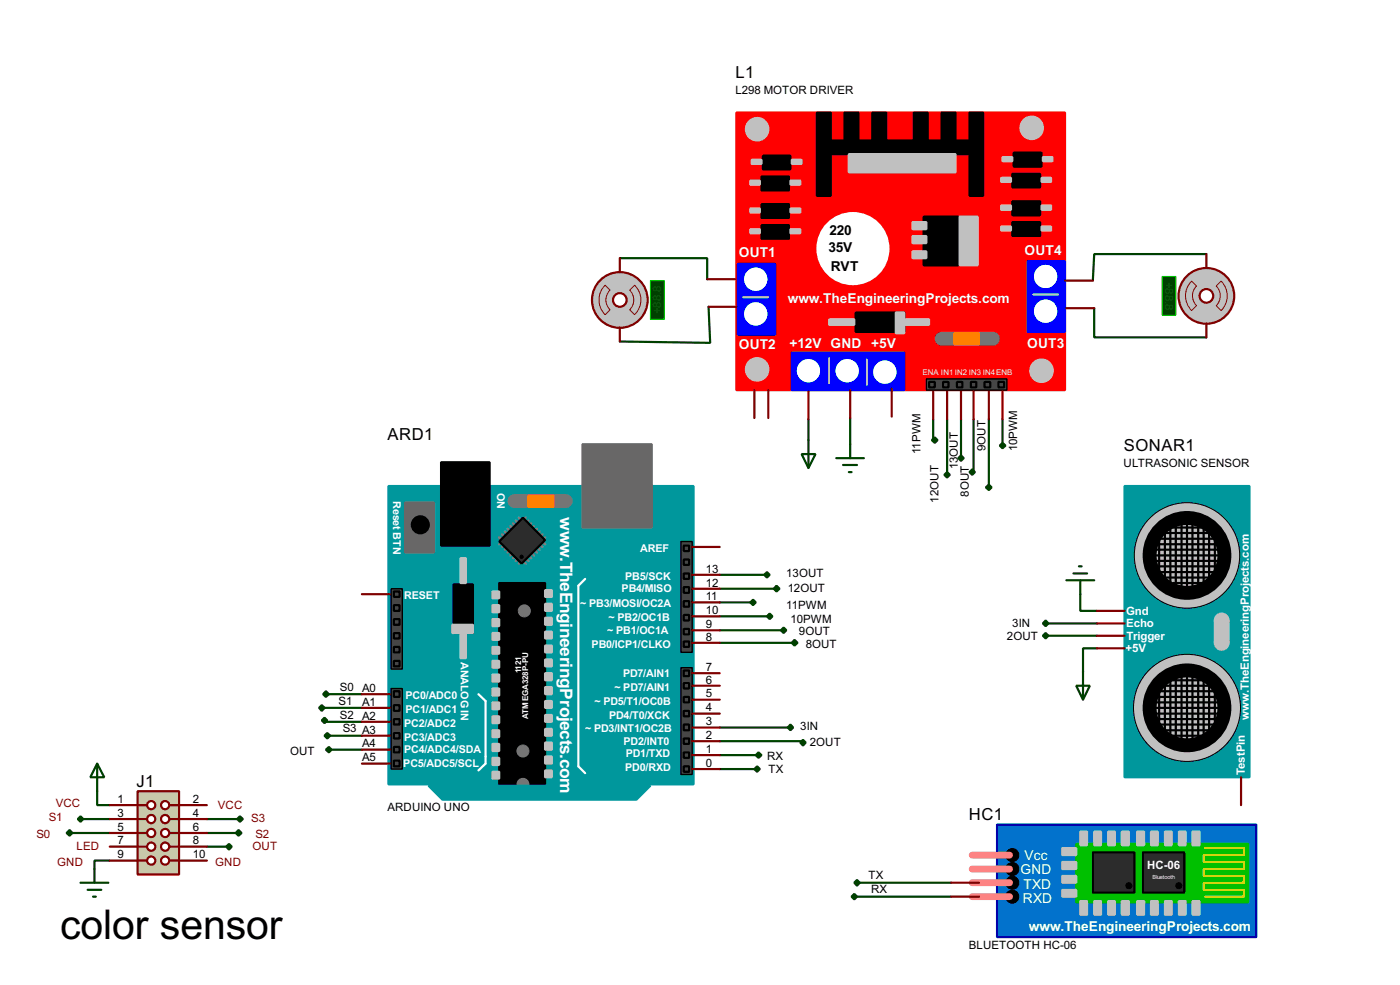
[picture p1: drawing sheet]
<svg xmlns="http://www.w3.org/2000/svg" width="256mm" height="180mm" viewBox="0 0 256 180" stroke-linecap="round" stroke-linejoin="round" font-family="sans-serif">
<g fill="none" stroke="#004000" stroke-width=".4">
<path d="M113.6 47.3h16v3.8M129.8 56.2l.3 6.6-16.5-.3M200.5 56.4v5.4h20.5M221 46.5h-20.5l-.3 4.9M148.1 76.8v3.8M155.8 76.5v4.8M171 76.8v3.8h.3M173.5 76.8v10.1M176.1 76.8v7.1M178.4 76.8v9.6h-.3M181.2 76.8v12.4M183.7 76.8v4.8"/>
<path d="M131.9 110.3h6.1M131.9 112.8h9.1M131.9 105.2h8.6M131.9 107.8h10.4M131.9 115.4h11.7M131.9 117.7h13.7M191.6 116.4h9.4M191.6 114.1h9.4M197.9 108.8v3h3.1M201 118.7h-2.6v4.3M59 129.6h7.3M59.5 131.9v.2h6.8"/>
<path d="M59.7 127.1h6.6M60 134.7h6.3M60.3 137.2h6M131.9 135.7h15.2v.2M131.9 138.2h7.1M131.9 133.2h12.9M12.8 152.5h7.3M14.8 149.9h5.3M17.8 144.8v2.6h2.3M20.1 157.5h-2.8v1.6M37.9 149.9h6.1M37.9 152.5h5.8"/>
<path d="M37.9 155h4.1M131.9 140.8h6.8M156.5 164.1h17.8M157 161.6h17.3"/>
</g>
<path d="M71.2 89h55.9v54.6h-55.9z" fill="#00979c" stroke="#00979c" stroke-width=".4"/>
<g fill="#686767" stroke="#686767" stroke-width=".4">
<path d="M106.7 81.3h12.7v15.3h-12.7z"/>
<path d="M74.2 92h5.4v9.1h-5.4z"/>
</g>
<path d="M80.8 84.6h8.9v15.3h-8.9zM83.1 107h3.6v8.9h-3.6zM91.5 106.7h8.4v36.9h-8.4z" fill="#000" stroke="#000" stroke-width=".4"/>
<path d="M107.2 106l-1.2 1.2v33.1l1.2 1.2M87.7 127.1l1.3 1.2v11.5l-1.3 1.2" fill="none" stroke="#fff" stroke-width=".4"/>
<g fill="#c0c0c0" stroke="#c0c0c0" stroke-width=".4">
<path d="M99.9 108h1.2v1.3h-1.2z"/>
<path d="M99.9 110.5h1.2v1.3h-1.2z"/>
<path d="M99.9 113.1h1.2v1.3h-1.2z"/>
<path d="M99.9 115.6h1.2v1.3h-1.2z"/>
<path d="M99.9 118.2h1.2v1.2h-1.2z"/>
<path d="M99.9 120.7h1.2v1.3h-1.2z"/>
<path d="M99.9 123.2h1.2v1.3h-1.2z"/>
<path d="M99.9 125.8h1.2v1.3h-1.2z"/>
<path d="M99.9 128.3h1.2v1.3h-1.2z"/>
<path d="M99.9 130.9h1.2v1.2h-1.2z"/>
<path d="M99.9 133.4h1.2v1.3h-1.2z"/>
<path d="M99.9 135.9h1.2v1.3h-1.2z"/>
<path d="M99.9 138.5h1.2v1.3h-1.2z"/>
<path d="M99.9 141h1.2v1.3h-1.2z"/>
<path d="M90.2 108.3h1.3v1.2h-1.3z"/>
<path d="M90.2 110.8h1.3v1.3h-1.3z"/>
<path d="M90.2 113.3h1.3v1.3h-1.3z"/>
<path d="M90.2 115.9h1.3v1.2h-1.3z"/>
<path d="M90.2 118.4h1.3v1.3h-1.3z"/>
<path d="M90.2 121h1.3v1.2h-1.3z"/>
<path d="M90.2 123.5h1.3v1.3h-1.3z"/>
<path d="M90.2 126h1.3v1.3h-1.3z"/>
<path d="M90.2 128.6h1.3v1.2h-1.3z"/>
<path d="M90.2 131.1h1.3v1.3h-1.3z"/>
<path d="M90.2 133.7h1.3v1.2h-1.3z"/>
<path d="M90.2 136.2h1.3v1.3h-1.3z"/>
<path d="M90.2 138.7h1.3v1.3h-1.3z"/>
<path d="M90.2 141.3h1.3v1.2h-1.3z"/>
<path d="M82.9 114.4h3.8v1.5h-3.8z"/>
<path d="M84.4 102.2h1v4.5h-1z"/>
<path d="M84.4 115.9h1v4.6h-1z"/>
</g>
<circle cx="77" cy="96.1" r="1.55" fill="#000" stroke="#000" stroke-width=".4"/>
<path d="M94.3 91.7h9.4" fill="none" stroke="#757575" stroke-width="2.6"/>
<path d="M96.8 90.7h4.6v2.1h-4.6z" fill="#ff8000" stroke="#ff8000" stroke-width=".4"/>
<g fill="none" stroke="#808080" stroke-width=".45">
<path d="M91.5 98.4l.5 .5M92 97.8l.5 .6M92 99.1l-.5 .5M92.5 97.3l.5 .5M92.5 99.6l-.5 .5M93 96.8l.5 .5M93.5 96.3l.5 .5M94 95.8l.5 .5M94.5 95.3l.6 .5M95.1 94.8l.5 .5M96.3 94.8l-.5 .5M96.8 95.3l-.5 .5"/>
<path d="M97.3 95.8l-.5 .5M97.8 96.3l-.5 .5M98.4 96.8l-.6 .5M98.9 99.6l.5 .5M98.9 97.3l-.5 .5M99.4 99.1l.5 .5M99.4 97.8l-.5 .6M99.9 98.4l-.5 .5M93 100.1l-.5 .5M93.5 100.6l-.5 .5M94 101.1l-.5 .6M94.5 101.7l-.5 .5"/>
<path d="M95.1 102.2l-.6 .5M95.6 102.7l-.5 .5M95.8 102.7l.5 .5M96.3 102.2l.5 .5M96.8 101.7l.5 .5M97.3 101.1l.5 .6M97.8 100.6l.6 .5M98.4 100.1l.5 .5"/>
</g>
<path d="M95.8 94.8l4.1 4.1-4.3 4.3-4.1-4.1z" fill-rule="evenodd" fill="#2c2c2c" stroke="#000" stroke-width=".4"/>
<circle cx="95.5" cy="101.9" r=".3" fill="#000" stroke="#000" stroke-width=".18"/>
<path d="M124.8 99.1h2v20.3h-2z" fill="#464646" stroke="#000" stroke-width=".25"/>
<circle cx="95.8" cy="137.5" r="1.1" fill="#757575" stroke="#757575" stroke-width=".18"/>
<g fill="#464646" stroke="#000" stroke-width=".4">
<path d="M125.3 99.9h1v1h-1z"/>
<path d="M125.3 105h1v1h-1z"/>
<path d="M125.3 107.5h1v1h-1z"/>
<path d="M125.3 110h1v1.1h-1z"/>
<path d="M125.3 112.6h1v1h-1z"/>
<path d="M125.3 115.1h1v1h-1z"/>
<path d="M125.3 102.4h1v1h-1z"/>
<path d="M125.3 117.4h1v1h-1z"/>
</g>
<g fill="#757575" stroke="#757575" stroke-width=".18">
<circle cx="96" cy="111.8" r="1.1"/>
<circle cx="95.8" cy="143.6" r="1.1"/>
</g>
<path d="M78.5 143.8h40.7l-2.6 2.6h-35.5z" fill-rule="evenodd" fill="#00979c" stroke="#00979c" stroke-width=".4"/>
<g fill="#464646" stroke="#000" stroke-width=".25">
<path d="M71.7 107.8h2v14.7h-2z"/>
<path d="M124.8 122.2h2v19.6h-2z"/>
<path d="M71.7 126h2v14.8h-2z"/>
</g>
<g fill="#464646" stroke="#000" stroke-width=".4">
<path d="M72.2 110.8h1v1h-1z"/>
<path d="M72.2 115.9h1v1h-1z"/>
<path d="M72.2 121h1v1h-1z"/>
<path d="M72.2 118.4h1v1h-1z"/>
<path d="M72.2 113.3h1v1.1h-1z"/>
<path d="M72.2 108.3h1v1h-1z"/>
<path d="M125.3 122.7h1v1.1h-1z"/>
<path d="M125.3 125h1v1h-1z"/>
<path d="M125.3 127.6h1v1h-1z"/>
<path d="M125.3 130.1h1v1h-1z"/>
<path d="M125.3 132.6h1v1.1h-1z"/>
<path d="M125.3 135.2h1v1h-1z"/>
<path d="M125.3 137.7h1v1h-1z"/>
<path d="M125.3 140.3h1v1h-1z"/>
<path d="M72.2 126.5h1v1.1h-1z"/>
<path d="M72.2 129.1h1v1h-1z"/>
<path d="M72.2 131.6h1v1h-1z"/>
<path d="M72.2 134.2h1v1h-1z"/>
<path d="M72.2 136.7h1v1h-1z"/>
<path d="M72.2 139.2h1v1.1h-1z"/>
</g>
<g fill="none" stroke="#800000" stroke-width=".4">
<path d="M66.3 108.8h5.1M126.8 117.7h5.1M126.8 115.4h5.1M126.8 112.8h5.1M126.8 110.3h5.1M126.8 107.8h5.1M126.8 105.2h5.1M126.8 100.1h5.1M66.3 139.8h5.1M66.3 137.2h5.1M66.3 134.7h5.1M66.3 132.1h5.1"/>
<path d="M66.3 129.6h5.1M66.3 127.1h5.1M126.8 138.2h5.1M126.8 135.7h5.1M126.8 133.2h5.1M126.8 130.6h5.1M126.8 128.1h5.1M126.8 125.5h5.1M126.8 123.2h5.1M126.8 140.8h5.1"/>
</g>
<path d="M182.7 150.9h47.5v20.6h-47.5z" fill-rule="evenodd" fill="#0272cc" stroke="#0000c0" stroke-width=".4"/>
<path d="M197.2 154.5h31.5v10.7h-31.5z" fill-rule="evenodd" fill="#00c000" stroke="#00c000" stroke-width=".4"/>
<path d="M220.5 156.5v1.3M220.5 159.1v1.2M220.8 155.2h7.1v1.3h-7.1M220.8 157.8h7.1v1.3h-7.1M220.5 161.6v1.3M220.8 160.3h7.1v1.3h-7.1M220.8 162.9h7.1v1.2h-7.1" fill="none" stroke="#d9d300" stroke-width=".4"/>
<path d="M209.4 156h7.6v7.4h-7.6z" fill="#2c2c2c" stroke="#000" stroke-width=".4"/>
<circle cx="215.9" cy="162.1" r=".55" fill="#000" stroke="#000" stroke-width=".18"/>
<path d="M200.2 156h7.6v7.4h-7.6z" fill="#2c2c2c" stroke="#000" stroke-width=".4"/>
<g fill="#000" stroke="#000" stroke-width=".18">
<circle cx="185.4" cy="159.1" r="1.2"/>
<circle cx="185.4" cy="156.5" r="1.2"/>
<circle cx="185.4" cy="164.1" r="1.2"/>
<circle cx="185.4" cy="161.6" r="1.2"/>
<circle cx="206.8" cy="162.1" r=".55"/>
</g>
<g fill="#c0c0c0" stroke="#c0c0c0" stroke-width=".4">
<path d="M218.5 152.2h1.3v2.5h-1.3z"/>
<path d="M216 152.2h1.2v2.5h-1.2z"/>
<path d="M213.4 152.2h1.3v2.5h-1.3z"/>
<path d="M210.9 152.2h1.2v2.5h-1.2z"/>
<path d="M208.3 152.2h1.3v2.5h-1.3z"/>
<path d="M205.5 152.2h1.3v2.5h-1.3z"/>
<path d="M218.5 164.9h1.3v2.5h-1.3z"/>
<path d="M216 164.9h1.2v2.5h-1.2z"/>
<path d="M213.4 164.9h1.3v2.5h-1.3z"/>
<path d="M210.9 164.9h1.2v2.5h-1.2z"/>
<path d="M208.3 164.9h1.3v2.5h-1.3z"/>
<path d="M205.5 164.9h1.3v2.5h-1.3z"/>
<path d="M203 164.9h1.3v2.5h-1.3z"/>
<path d="M200.5 164.9h1.2v2.5h-1.2z"/>
<path d="M197.9 164.9h1.3v2.5h-1.3z"/>
<path d="M203 152.2h1.3v2.5h-1.3z"/>
<path d="M200.5 152.2h1.2v2.5h-1.2z"/>
<path d="M197.9 152.2h1.3v2.5h-1.3z"/>
<path d="M194.6 155.2h2.6v1.3h-2.6z"/>
<path d="M194.6 157.8h2.6v1.3h-2.6z"/>
<path d="M194.6 160.3h2.6v1.3h-2.6z"/>
<path d="M194.6 162.9h2.6v1.2h-2.6z"/>
<path d="M191.1 28.8h1.7v.7h-1.7z"/>
<path d="M183.7 28.8h1.8v.7h-1.8z"/>
<path d="M190.8 32.6h1.8v.7h-1.8z"/>
<path d="M183.4 32.6h1.8v.7h-1.8z"/>
<path d="M190.8 37.6h1.8v.8h-1.8z"/>
<path d="M183.4 37.6h1.8v.8h-1.8z"/>
<path d="M190.8 41.5h1.8v.7h-1.8z"/>
<path d="M183.4 41.5h1.8v.7h-1.8z"/>
<path d="M155.5 28.2h19.6v3.4h-19.6z"/>
<path d="M145.1 29.3h1.8v.7h-1.8z"/>
<path d="M137.7 29.3h1.8v.7h-1.8z"/>
<path d="M144.8 33.1h1.8v.7h-1.8z"/>
<path d="M137.5 33.1h1.7v.7h-1.7z"/>
<path d="M144.8 38.2h1.8v.7h-1.8z"/>
<path d="M137.5 38.2h1.7v.7h-1.7z"/>
<path d="M144.8 42h1.8v.7h-1.8z"/>
<path d="M137.5 42h1.7v.7h-1.7z"/>
<path d="M167.2 40.7h2.5v1.3h-2.5z"/>
<path d="M167.2 43.2h2.5v1.3h-2.5z"/>
<path d="M167.2 46h2.5v1.3h-2.5z"/>
<path d="M175.8 39.7h3.3v8.9h-3.3z"/>
<path d="M164.1 57.2h1.6v3.8h-1.6z"/>
<path d="M151.9 58.5h4.6v1h-4.6z"/>
<path d="M165.7 58.5h4.5v1h-4.5z"/>
</g>
<path d="M178.1 156.5h6.9M178.1 159.1h6.9M178.1 161.6h6.9M178.1 164.1h6.9" fill="none" stroke="#ff8080" stroke-width="1.3"/>
<path d="M174.3 164.1h5.1M174.3 161.6h5.1" fill="none" stroke="#800000" stroke-width=".4"/>
<path d="M134.9 20.6h60.2v50.8h-60.2z" fill="#f00" stroke="#f00" stroke-width=".4"/>
<g fill="#000" stroke="#000" stroke-width=".4">
<path d="M139.5 32.3h5.1v2.6h-5.1zM139.5 37.4h5.1v2.5h-5.1zM139.8 28.5h5v2.5h-5zM149.7 20.6h2.5v15.3h-2.5zM152.2 25.7h25.4v2.5h-25.4zM154.7 20.6h2.6v5.1h-2.6zM159.8 20.6h2.6v5.1h-2.6zM167.4 20.6h2.6v5.1h-2.6zM169.2 39.7h6.4v8.9h-6.4zM172.5 20.6h2.6v5.1h-2.6zM177.6 20.6h2.5v15.3h-2.5zM185.5 31.8h5.1v2.5h-5.1z"/>
<path d="M185.5 36.9h5.1v2.5h-5.1zM185.7 28h5.1v2.5h-5.1zM139.5 41.2h5.1v2.5h-5.1zM156.8 57.2h8.9v3.6h-8.9zM185.5 40.7h5.1v2.5h-5.1z"/>
</g>
<path d="M172.5 62h9.4" fill="none" stroke="#757575" stroke-width="2.6"/>
<path d="M174.8 61h4.6v2h-4.6z" fill="#ff8000" stroke="#ff8000" stroke-width=".4"/>
<g fill="#00f" stroke="#00f" stroke-width=".4">
<path d="M188.3 47.8h6.8v13h-6.8z"/>
<path d="M135.2 48.3h6.8v13h-6.8z"/>
<path d="M145.1 64.6h20.6v6.8h-20.6z"/>
</g>
<g fill="#fff" stroke="#fff" stroke-width=".4">
<circle cx="191.5" cy="50.6" r="1.95"/>
<circle cx="191.5" cy="57" r="1.95"/>
<circle cx="138.4" cy="51.1" r="1.95"/>
<circle cx="138.4" cy="57.5" r="1.95"/>
<circle cx="155.2" cy="67.9" r="1.95"/>
<circle cx="148.1" cy="67.9" r="1.95"/>
<circle cx="162.1" cy="68.1" r="1.95"/>
<circle cx="156.2" cy="45.5" r="6.5"/>
</g>
<path d="M136.2 54.4h4.6M189.3 53.9h4.6M151.9 65.6v4.6M158.8 65.8v4.6" fill="none" stroke="#c0c0c0" stroke-width=".4"/>
<g fill="#c0c0c0" stroke="#c0c0c0" stroke-width=".4">
<circle cx="189" cy="23.4" r="2.05"/>
<circle cx="138.7" cy="23.7" r="2.05"/>
<circle cx="138.7" cy="67.6" r="2.05"/>
<circle cx="190.8" cy="67.9" r="2.05"/>
</g>
<path d="M169.7 69.4h14.8v2h-14.8z" fill="#464646" stroke="#000" stroke-width=".25"/>
<g fill="#464646" stroke="#000" stroke-width=".4">
<path d="M182.9 69.9h1.1v1h-1.1z"/>
<path d="M180.4 69.9h1v1h-1z"/>
<path d="M177.9 69.9h1v1h-1z"/>
<path d="M175.3 69.9h1v1h-1z"/>
<path d="M172.8 69.9h1v1h-1z"/>
<path d="M170.2 69.9h1.1v1h-1.1z"/>
</g>
<g fill="none" stroke="#800000" stroke-width=".4">
<path d="M129.6 51.1h5.1M129.8 56.2h5.1M195.1 51.4h5.1M195.4 56.4h5.1M138.2 71.4v5.1M140.8 71.4v5.1M148.1 71.7v5.1M155.8 71.4v5.1M163.4 71.2v5.1M171 71.7v5.1M173.5 71.7v5.1M176.1 71.7v5.1"/>
<path d="M178.4 71.7v5.1M181.2 71.7v5.1M183.7 71.7v5.1"/>
</g>
<path d="M119.2 51.4h2.5v7.1h-2.5z" fill="#004000" stroke="#0f0" stroke-width=".2"/>
<circle cx="113.5" cy="54.9" r="5.1" fill="#c0c0c0" stroke="#800000" stroke-width=".4"/>
<path d="M110.9 52.2l.9 .9a2.54 2.54 0 0 0 0 3.6l-.9 .9a3.8 3.8 0 0 1 0-5.4zM116.3 52.2a3.7 3.7 0 0 1 0 5.4l-.9-.9a2.54 2.54 0 0 0 0-3.6z" fill="none" stroke="#800000" stroke-width=".18"/>
<circle cx="113.5" cy="54.9" r="1.25" fill="#feffff" stroke="#800000" stroke-width=".4"/>
<path d="M113.6 47.3v2.5M113.6 60v2.5" fill="none" stroke="#800000" stroke-width=".4"/>
<path d="M212.9 50.6h2.5v7.1h-2.5z" fill="#004000" stroke="#0f0" stroke-width=".2"/>
<circle cx="221" cy="54.2" r="5.1" fill="#c0c0c0" stroke="#800000" stroke-width=".4"/>
<path d="M218.3 51.5l.9 .9a2.53 2.53 0 0 0 0 3.6l-.9 .9a3.8 3.8 0 0 1 0-5.4zM222.8 52.4l.9-.9a3.8 3.8 0 0 1 0 5.4l-.9-.9a2.54 2.54 0 0 0 0-3.6z" fill="none" stroke="#800000" stroke-width=".18"/>
<circle cx="221" cy="54.2" r="1.25" fill="#feffff" stroke="#800000" stroke-width=".4"/>
<path d="M221 46.5v2.6M221 59.2v2.6" fill="none" stroke="#800000" stroke-width=".4"/>
<path d="M206 89h22.9v53.3h-22.9z" fill="#00979c" stroke="#00979c" stroke-width=".4"/>
<g fill="#c0c0c0" stroke="#000" stroke-width=".18">
<circle cx="217.4" cy="101.7" r="9.7"/>
<circle cx="217.4" cy="129.6" r="9.8"/>
</g>
<g fill="#c0c0c0" stroke="#000" stroke-width="2.6">
<circle cx="217.4" cy="101.7" r="6.9"/>
<circle cx="217.4" cy="129.6" r="6.9"/>
</g>
<g fill="none" stroke="#000" stroke-width=".4">
<path d="M211.6 99.6h11.7M212.1 98.6h10.7M212.4 98.1v7.6M212.9 97.6h8.6M213.4 96.8v9.7M213.9 96.6h7.1M214.4 95.6v11.4M215.4 95.8v11.7M216.5 95.3v12.5M217.5 95.1v12.7M218.5 95.3v12.5M219.5 96.1v12.2"/>
<path d="M220.5 96.1v11.4M221.5 97.1v10.4M222.6 97.8v8.2M211.4 101.7h12.2M211.4 100.6h12.2M211.4 102.7h12.2M211.6 103.7h12M212.1 104.7h10.7M212.9 105.7h9.4M214.9 106.7h5.9M210.9 129.6h12.4M210.9 128.6h12.4"/>
<path d="M211.1 127.6h12.7M211.1 126.5h11.7M211.4 130.6h11.9M211.6 131.6h11.7M211.9 125.5h9.6M212.1 132.6h10.5M212.4 125v10.4M212.9 133.7h9.4M213.4 124.5v10.9M213.9 124.5h6.6M214.2 134.7h6.6M214.4 124.3v11.4"/>
<path d="M215.4 124v12.2M216.5 123.8v12.9M217.5 123.8v12.1M218.5 123.5v12.7M219.5 123.8v12.4M220.5 124v11.7M221.5 124.8v10.9M222.6 125.8v8.6"/>
</g>
<g fill="#c0c0c0" stroke="#c0c0c0" stroke-width=".4">
<circle cx="223.8" cy="117.7" r="1.25"/>
<circle cx="223.8" cy="113.6" r="1.25"/>
</g>
<path d="M222.6 113.6h2.5v4.1h-2.5z" fill="#c0c0c0" stroke="#c0c0c0" stroke-width=".4"/>
<path d="M201 118.7h5M201 114.1h5M201 116.4h5M201 111.8h5M227.4 142.3v5.1" fill="none" stroke="#800000" stroke-width=".4"/>
<g fill="#004000" stroke="#004000" stroke-width=".4">
<path d="M156 164.1l.5-.5 .5 .5-.5 .5z" fill-rule="evenodd"/>
<path d="M156.5 161.6l.5-.5 .5 .5-.5 .5z" fill-rule="evenodd"/>
<path d="M138.5 138.2l.5-.5 .5 .5-.5 .5z" fill-rule="evenodd"/>
<path d="M138.2 140.8l.5-.5 .5 .5-.5 .5z" fill-rule="evenodd"/>
<path d="M191.1 116.4l.5-.5 .5 .5-.5 .5z" fill-rule="evenodd"/>
<path d="M191.6 113.6l.5 .5-.5 .5-.5-.5z" fill-rule="evenodd"/>
<path d="M144.8 132.6l.5 .6-.5 .5-.5-.5z" fill-rule="evenodd"/>
<path d="M146.6 135.9l.5-.5 .5 .5-.5 .6z" fill-rule="evenodd"/>
<path d="M170.7 80.6l.6-.5 .5 .5-.5 .5z" fill-rule="evenodd"/>
<path d="M183.2 81.6l.5-.5 .5 .5-.5 .5z" fill-rule="evenodd"/>
<path d="M137.5 110.3l.5-.5 .5 .5-.5 .5z" fill-rule="evenodd"/>
<path d="M140.5 112.8l.5-.5 .5 .5-.5 .5z" fill-rule="evenodd"/>
<path d="M140 105.2l.5-.5 .5 .5-.5 .5z" fill-rule="evenodd"/>
<path d="M142.3 107.2l.5 .6-.5 .5-.5-.5z" fill-rule="evenodd"/>
<path d="M143.6 114.9l.5 .5-.5 .5-.5-.5z" fill-rule="evenodd"/>
<path d="M145.6 117.1l.5 .6-.5 .5-.5-.5z" fill-rule="evenodd"/>
<path d="M173.5 86.4l.5 .5-.5 .5-.5-.5z" fill-rule="evenodd"/>
<path d="M175.6 83.9l.5-.5 .5 .5-.5 .5z" fill-rule="evenodd"/>
<path d="M177.6 86.4l.5-.5 .5 .5-.5 .5z" fill-rule="evenodd"/>
<path d="M180.6 89.2l.6-.5 .5 .5-.5 .5z" fill-rule="evenodd"/>
</g>
<path d="M146.9 83.1h2.5l-1.3 2.6zM148.1 80.6v5.1M153.2 83.9h5.1M154.5 85.1h2.5M155.5 86.4h.5M155.8 81.3v2.6M195.4 106.2h5.1M196.7 105h2.5M197.7 103.7h.5M197.9 106.2v2.6M197.2 125.5h2.5l-1.3 2.6zM198.4 123v5.1" fill="none" stroke="#004000" stroke-width=".4"/>
<path d="M25.2 144.8h7.6v15.3h-7.6z" fill="#c8c8aa" stroke="#800000" stroke-width=".4"/>
<path d="M25.2 147.4h1.8" fill="none" stroke="#800000" stroke-width=".4"/>
<circle cx="27.7" cy="147.4" r=".75" fill="#feffff" stroke="#800000" stroke-width=".4"/>
<path d="M25.2 149.9h1.8" fill="none" stroke="#800000" stroke-width=".4"/>
<circle cx="27.7" cy="149.9" r=".75" fill="#feffff" stroke="#800000" stroke-width=".4"/>
<path d="M25.2 152.5h1.8" fill="none" stroke="#800000" stroke-width=".4"/>
<circle cx="27.7" cy="152.5" r=".75" fill="#feffff" stroke="#800000" stroke-width=".4"/>
<path d="M25.2 155h1.8" fill="none" stroke="#800000" stroke-width=".4"/>
<circle cx="27.7" cy="155" r=".75" fill="#feffff" stroke="#800000" stroke-width=".4"/>
<path d="M31 147.4h1.8" fill="none" stroke="#800000" stroke-width=".4"/>
<circle cx="30.2" cy="147.4" r=".75" fill="#feffff" stroke="#800000" stroke-width=".4"/>
<path d="M31 149.9h1.8" fill="none" stroke="#800000" stroke-width=".4"/>
<circle cx="30.2" cy="149.9" r=".75" fill="#feffff" stroke="#800000" stroke-width=".4"/>
<path d="M31 152.5h1.8" fill="none" stroke="#800000" stroke-width=".4"/>
<circle cx="30.2" cy="152.5" r=".75" fill="#feffff" stroke="#800000" stroke-width=".4"/>
<path d="M31 155h1.8" fill="none" stroke="#800000" stroke-width=".4"/>
<circle cx="30.2" cy="155" r=".75" fill="#feffff" stroke="#800000" stroke-width=".4"/>
<path d="M25.2 157.5h1.8" fill="none" stroke="#800000" stroke-width=".4"/>
<circle cx="27.7" cy="157.5" r=".75" fill="#feffff" stroke="#800000" stroke-width=".4"/>
<path d="M31 157.5h1.8" fill="none" stroke="#800000" stroke-width=".4"/>
<circle cx="30.2" cy="157.5" r=".75" fill="#feffff" stroke="#800000" stroke-width=".4"/>
<path d="M20.1 147.4h5.1M20.1 149.9h5.1M20.1 152.5h5.1M20.1 155h5.1M20.1 157.5h5.1M32.8 147.4h5.1M32.8 149.9h5.1M32.8 152.5h5.1M32.8 155h5.1M32.8 157.5h5.1" fill="none" stroke="#800000" stroke-width=".4"/>
<g fill="#004000" stroke="#004000" stroke-width=".4">
<path d="M14.8 149.4l.5 .5-.5 .5-.5-.5z" fill-rule="evenodd"/>
<path d="M12.2 152.5l.6-.6 .5 .6-.5 .5z" fill-rule="evenodd"/>
<path d="M43.5 149.9l.5-.5 .5 .5-.5 .5z" fill-rule="evenodd"/>
<path d="M43.7 151.9l.6 .6-.6 .5-.5-.5z" fill-rule="evenodd"/>
<path d="M41.5 155l.5-.5 .5 .5-.5 .5z" fill-rule="evenodd"/>
<path d="M59.7 126.5l.6 .6-.6 .5-.5-.5z" fill-rule="evenodd"/>
<path d="M58.5 129.6l.5-.5 .5 .5-.5 .5z" fill-rule="evenodd"/>
<path d="M59 131.9l.5-.5 .5 .5-.5 .5z" fill-rule="evenodd"/>
<path d="M60 134.2l.5 .5-.5 .5-.5-.5z" fill-rule="evenodd"/>
<path d="M59.7 137.2l.6-.5 .5 .5-.5 .5z" fill-rule="evenodd"/>
</g>
<path d="M17.8 139.8l1.3 2.5h-2.5zM17.8 139.8v5M17.3 159.1v2.5M14.8 161.6h5.1M16.1 162.9h2.5M17.1 164.1h.5" fill="none" stroke="#004000" stroke-width=".4"/>
<text font-size="8.4" x="11" y="171.9">color sensor</text>
<g font-size="3.6" fill="#fff">
<text x="102.6" y="94.6" transform="rotate(90 102.6 94.6)">w</text>
<text x="102.6" y="101.9" transform="rotate(90 102.6 101.9)">.TheEngineeringProjects.com</text>
</g>
<g font-size="3.4">
<text x="134.8" y="14.3">L1</text>
<text x="71" y="80.5">ARD1</text>
<text x="205.9" y="82.6">SONAR1</text>
<text x="25" y="144">J1</text>
<text x="177.5" y="150.1">HC1</text>
</g>
<g font-size="2.8" fill="#fff">
<text x="135.3" y="47.1">OUT1</text>
<text x="187.7" y="46.6">OUT4</text>
<text x="144.3" y="55.5">www.TheEngineeringProjects.com</text>
<text x="135.3" y="63.9">OUT2</text>
<text x="144.7" y="63.6">+12V GND +5V</text>
<text x="188.2" y="63.6">OUT3</text>
<text x="186.9" y="159.9">GND</text>
<text x="187.7" y="157.4">Vcc</text>
<text x="187.4" y="165.2">RXD</text>
<text x="187.5" y="162.7">TXD</text>
<text x="188.5" y="170.3">www.TheEngineeringProjects.com</text>
</g>
<g font-size="2.8">
<text x="151.8" y="46.1">35V</text>
<text x="152" y="43">220</text>
<text x="152.2" y="49.7">RVT</text>
</g>
<g font-size="2.4">
<text x="134.7" y="17.2">L298 MOTOR DRIVER</text>
<text x="168.6" y="83.1" transform="rotate(-90 168.6 83.1)">11PWM</text>
<text x="180.6" y="82.6" transform="rotate(-90 180.6 82.6)">9OUT</text>
<text x="186.4" y="82.6" transform="rotate(-90 186.4 82.6)">10PWM</text>
<text x="175.5" y="85.9" transform="rotate(-90 175.5 85.9)">13OUT</text>
<text x="205.8" y="85.6">ULTRASONIC SENSOR</text>
<text x="171.9" y="92" transform="rotate(-90 171.9 92)">12OUT</text>
<text x="177.5" y="91" transform="rotate(-90 177.5 91)">8OUT</text>
<text x="129.3" y="107.4">12</text>
<text x="129.3" y="104.8">13</text>
<text x="144.1" y="105.6">13OUT</text>
<text x="129.3" y="112.4">10</text>
<text x="129.3" y="109.9">11</text>
<text x="144.1" y="111.5">11PWM</text>
<text x="144.3" y="108.4">12OUT</text>
<text x="129.3" y="117.3">8</text>
<text x="129.3" y="115">9</text>
<text x="144.8" y="114">10PWM</text>
<text x="146.4" y="116.3">9OUT</text>
<text x="147.6" y="118.6">8OUT</text>
<text x="184.5" y="117.1">2OUT</text>
<text x="185.5" y="114.8">3IN</text>
<text x="129.3" y="125.1">6</text>
<text x="129.3" y="122.8">7</text>
<text x="62" y="129">S1</text>
<text x="62.3" y="126.5">S0 A0</text>
<text x="62.3" y="131.5">S2 A2</text>
<text x="66.3" y="129.2">A1</text>
<text x="129.3" y="130.2">4</text>
<text x="129.3" y="127.7">5</text>
<text x="62.8" y="134.1">S3 A3</text>
<text x="66.3" y="136.8">A4</text>
<text x="129.3" y="137.8">1</text>
<text x="129.3" y="135.3">2</text>
<text x="129.3" y="132.8">3</text>
<text x="146.6" y="133.6">3IN</text>
<text x="148.4" y="136.6">2OUT</text>
<text x="53.1" y="138.1">OUT</text>
<text x="66.3" y="139.4">A5</text>
<text x="129.3" y="140.4">0</text>
<text x="140.5" y="139.2">RX</text>
<text x="140.8" y="141.4">TX</text>
<text x="21.5" y="147">1</text>
<text x="21.5" y="149.5">3</text>
<text x="35.4" y="147">2</text>
<text x="35.4" y="149.5">4</text>
<text x="71" y="148.5">ARDUINO UNO</text>
<text x="21.5" y="152.1">5</text>
<text x="21.5" y="154.6">7</text>
<text x="35.4" y="152.1">6</text>
<text x="35.4" y="154.6">8</text>
<text x="21.5" y="157.1">9</text>
<text x="35.4" y="157.1">10</text>
<text x="159.1" y="161">TX</text>
<text x="159.6" y="163.5">RX</text>
<text x="177.5" y="173.6">BLUETOOTH HC-06</text>
</g>
<g font-size="2.4" fill="#008000">
<text x="213.5" y="51.5" transform="rotate(90 213.5 51.5)">+88.8</text>
<text x="121.2" y="57.5" transform="rotate(-90 121.2 57.5)">+88.8</text>
</g>
<g font-size="2.4" fill="#fff">
<text x="206.3" y="112.5">Gnd</text>
<text x="206.2" y="119.4">+5V</text>
<text x="206.3" y="114.8">Echo</text>
<text x="206.4" y="117.1">Trigger</text>
<text x="228.8" y="131.8" transform="rotate(-90 228.8 131.8)">www.TheEngineeringProjects.com</text>
<text x="228.1" y="141.9" transform="rotate(-90 228.1 141.9)">TestPin</text>
<text x="210.1" y="159">HC-06</text>
</g>
<g font-size="2.4" fill="#800000">
<text x="10.2" y="147.8">VCC</text>
<text x="39.9" y="148">VCC</text>
<text x="6.7" y="153.3">S0</text>
<text x="8.9" y="150.3">S1</text>
<text x="14" y="155.6">LED</text>
<text x="46" y="150.5">S3</text>
<text x="46.3" y="155.6">OUT</text>
<text x="46.8" y="153.3">S2</text>
<text x="10.5" y="158.4">GND</text>
<text x="39.4" y="158.4">GND</text>
</g>
<g font-size="2.2" fill="#fff">
<text x="72" y="91.8" transform="rotate(90 72 91.8)">Reset BTN</text>
<text x="91" y="90.3" transform="rotate(90 91 90.3)">ON</text>
<text x="117.3" y="101">AREF</text>
<text x="114.5" y="106.1">PB5/SCK</text>
<text x="74" y="109.7">RESET</text>
<text x="106.3" y="111.2">~ PB3/MOSI/OC2A</text>
<text x="111.5" y="113.7">~ PB2/OC1B</text>
<text x="113.9" y="108.4">PB4/MISO</text>
<text x="108.4" y="118.6">PB0/ICP1/CLKO</text>
<text x="111.3" y="116">~ PB1/OC1A</text>
<text x="84.5" y="121.1" transform="rotate(90 84.5 121.1)">ANALOG IN</text>
<text x="114.1" y="123.9">PD7/AIN1</text>
<text x="74.3" y="130.5">PC1/ADC1</text>
<text x="74.3" y="128">PC0/ADC0</text>
<text x="108.9" y="129">~ PD5/T1/OC0B</text>
<text x="111.6" y="131.5">PD4/T0/XCK</text>
<text x="112.6" y="126.4">~ PD7/AIN1</text>
<text x="74" y="137.9">PC4/ADC4/SDA</text>
<text x="74" y="135.6">PC3/ADC3</text>
<text x="74" y="133">PC2/ADC2</text>
<text x="107.2" y="134.1">~ PD3/INT1/OC2B</text>
<text x="114.2" y="136.3">PD2/INT0</text>
<text x="73.9" y="140.4">PC5/ADC5/SCL</text>
<text x="114.5" y="141.2">PD0/RXD</text>
<text x="114.6" y="138.6">PD1/TXD</text>
</g>
<g font-size="1.7" fill="#fff">
<text x="95.5" y="123.3" transform="rotate(-90 95.5 123.3)">1121</text>
<text x="96.7" y="131.5" transform="rotate(-90 96.7 131.5)">ATMEGA328P-PU</text>
</g>
<text font-size="1.6" fill="#fff" x="169" y="68.6">ENA IN1 IN2 IN3 IN4ENB</text>
<text font-size="1.2" fill="#fff" x="211.1" y="160.9">Bluetooth</text>
</svg>
